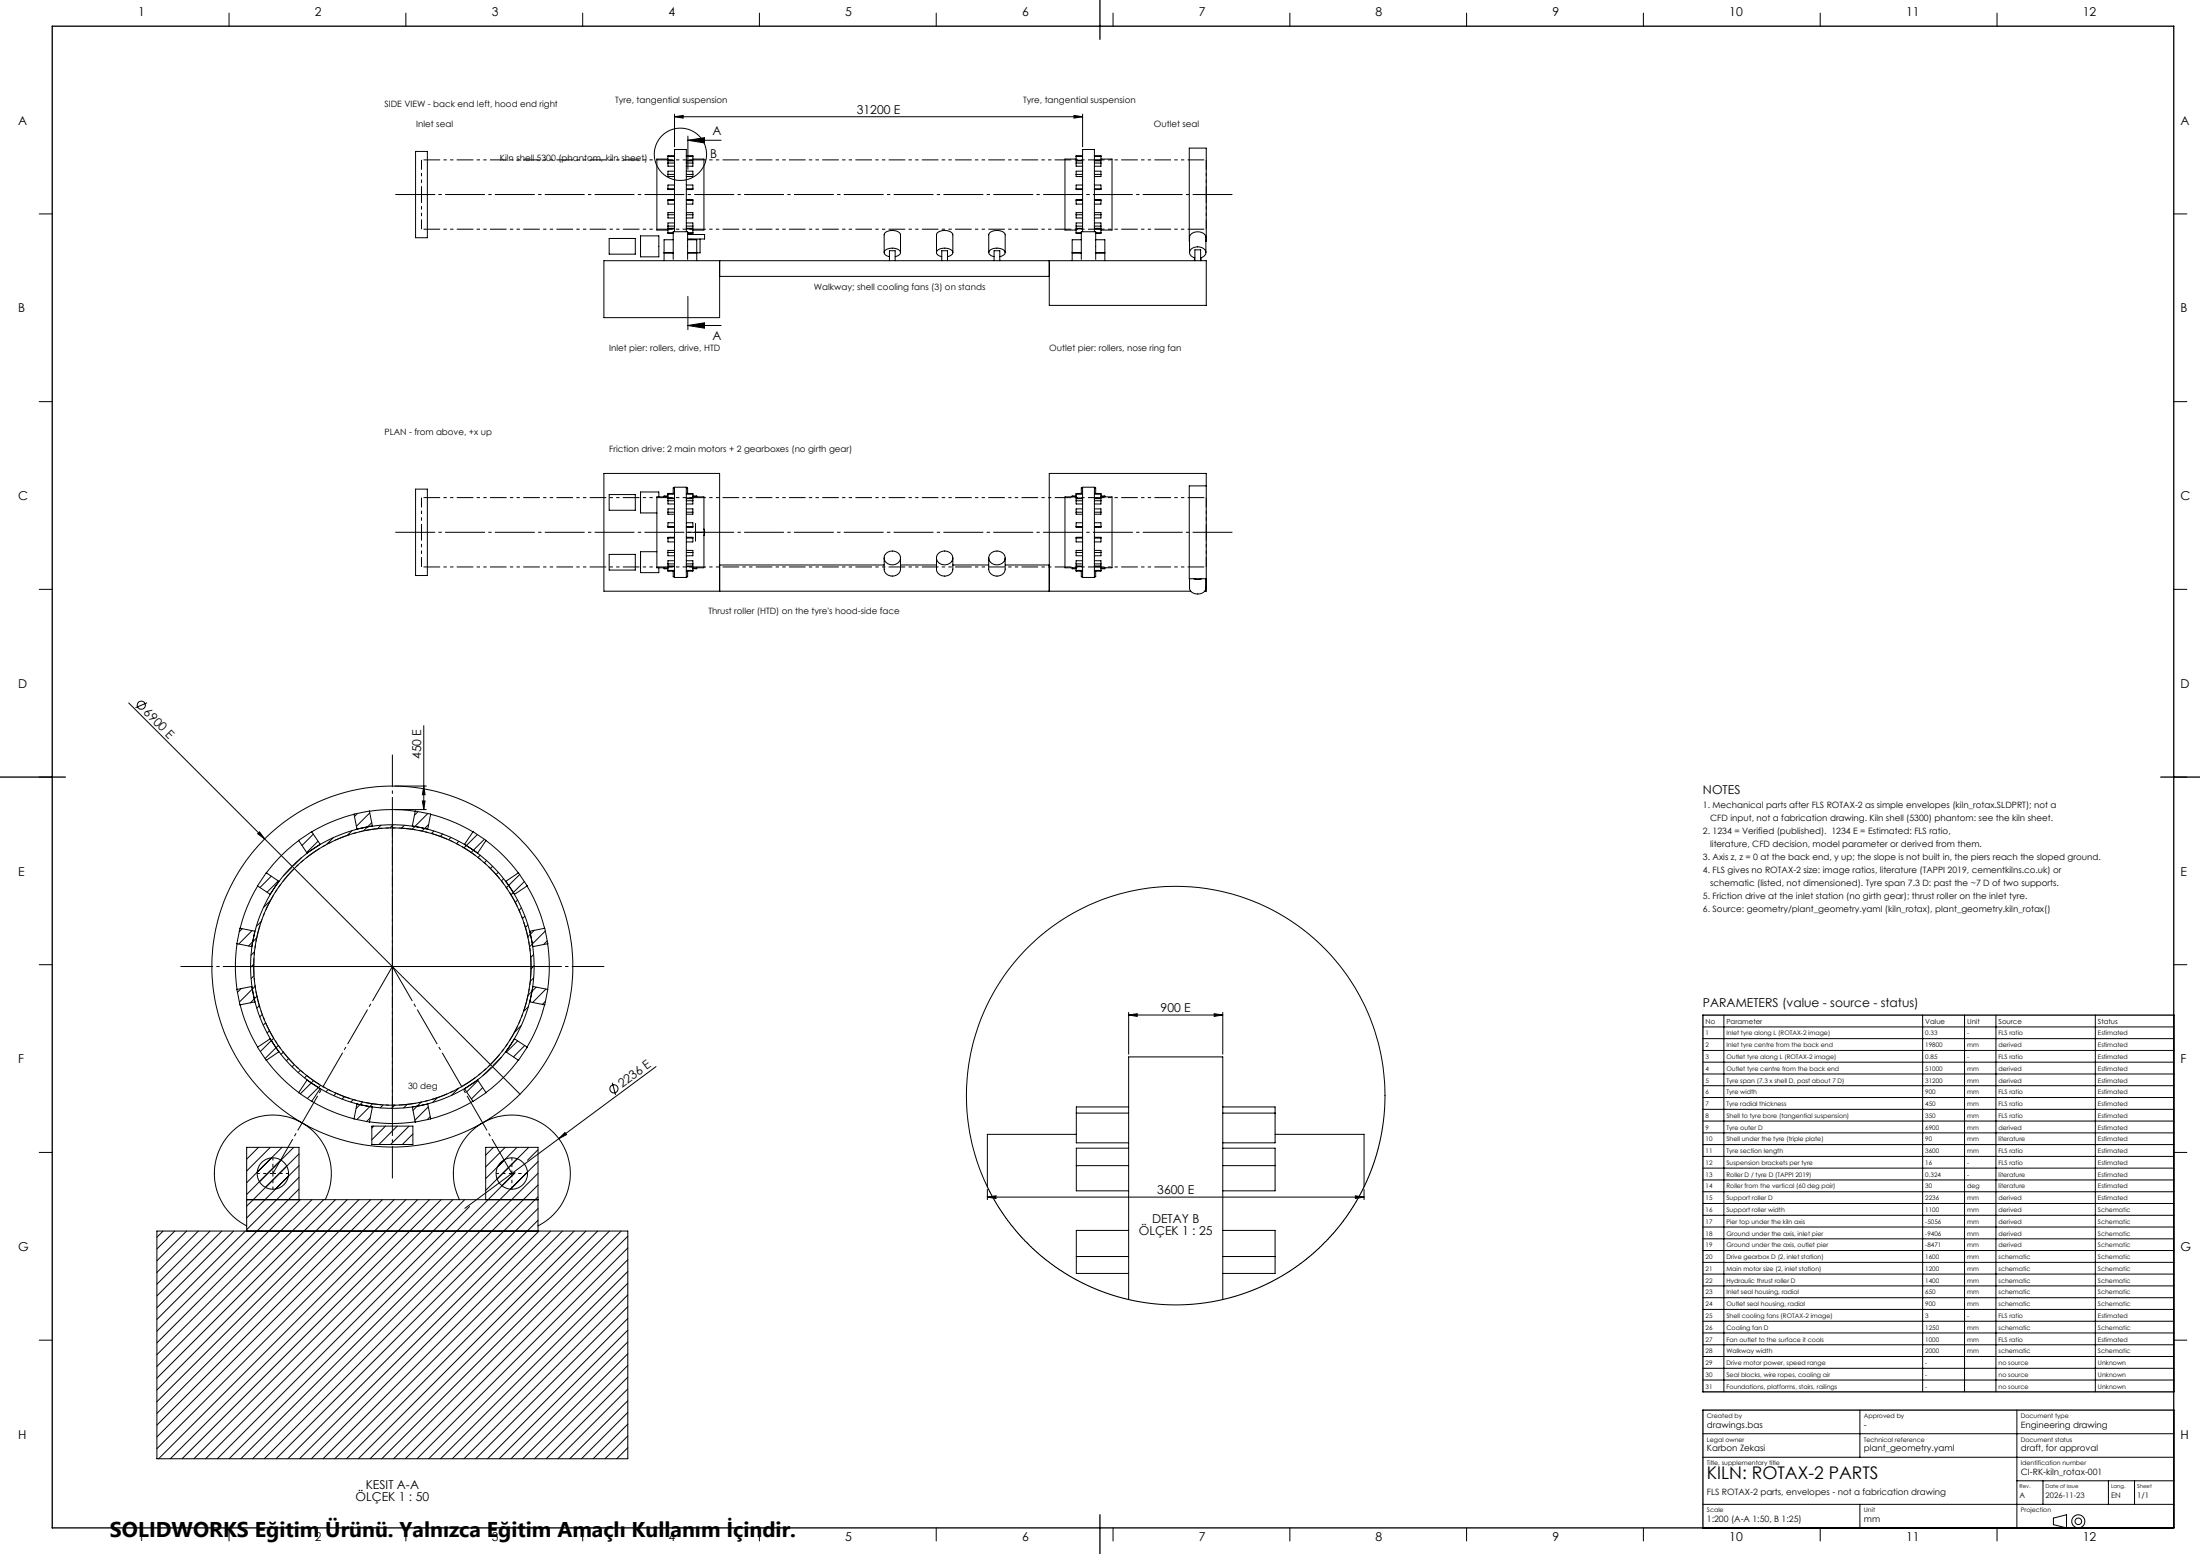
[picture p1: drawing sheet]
<svg xmlns="http://www.w3.org/2000/svg" width="841mm" height="594mm" viewBox="0 0 841 594" stroke-linecap="round" stroke-linejoin="round" font-family="sans-serif">
<g fill="none" stroke="#000" stroke-width=".38">
<path d="M87.6 5v5M155.2 5v5M222.7 5v5M290.3 5v5M357.9 5v5M425.5 5v5M493.1 5v5M560.6 5v5M628.2 5v5M695.8 5v5M763.4 5v5M158.9 57.9h4.5v33h-4.5z"/>
<path d="M255.3 59.8h2.5M257.8 44.6l3.4-.5v1zM257.8 59.5h-2.5v1.7h2.5M257.8 43.6v12.5M257.8 44.6h156M262.4 59.5h2.5v1.7h-2.5M262.4 59.8h2.5M263 53.6l6.3-1v2zM263 53.6h12.7M263 52v12.7M410.6 44.1l3.2 .5-3.2 .5zM411.4 59.8h2.4"/>
<path d="M413.8 59.5h-2.4v1.7h2.4M413.8 43.6v12.5M418.4 59.5h2.5v1.7h-2.5M418.4 59.8h2.5M255.3 60.8h-4.2v27.1h4.2M255.3 76.6h2.5M255.3 72.2h2.5M255.3 66.7h2.5M255.3 62.3h2.5M257.8 61.5h-2.5v2h2.5M257.8 65.4h-2.5v2.1h2.5M257.8 70.7h-2.5v1.8h2.5"/>
<path d="M257.8 76.3h-2.5v1.7h2.5M262.4 61.5h2.5v2h-2.5M262.4 65.4h2.5v2.1h-2.5M262.4 70.7h2.5v1.8h-2.5M262.4 76.3h2.5v1.7h-2.5M262.4 76.6h2.5M262.4 72.2h2.5M262.4 66.7h2.5M262.4 62.3h2.5M264.9 60.8h4.2v27.1h-4.2M411.4 60.8h-4.3v27.1h4.3M411.4 76.6h2.4"/>
<path d="M411.4 72.2h2.4M411.4 66.7h2.4M411.4 62.3h2.4M413.8 76.3h-2.4v1.7h2.4M413.8 70.7h-2.4v1.8h2.4M413.8 65.4h-2.4v2.1h2.4M413.8 61.5h-2.4v2h2.4M418.4 76.3h2.5v1.7h-2.5M418.4 76.6h2.5M418.4 70.7h2.5v1.8h-2.5M418.4 72.2h2.5M418.4 65.4h2.5v2.1h-2.5"/>
<path d="M418.4 66.7h2.5M418.4 61.5h2.5v2h-2.5M418.4 62.3h2.5M420.9 60.8h4.2v27.1h-4.2M15 81.8h5M232.9 91.2h10v5.9h-10zM244.9 90.2h6.9v8h-6.9zM253.9 96.7h3.5M255.3 86.4h2.5M255.3 82.1h2.5M255.3 88.9h2.1M257.4 99.2v-10.6h5.5v10.6"/>
<path d="M257.4 91.6h-3.5v8.1M257.8 88.6v-31.5h4.6v31.5M257.8 85.2h-2.5v2.1h2.5M257.8 81.3h-2.5v2h2.5M257.8 87.5h-2.5v1.7h2.1M262.4 85.2h2.5v2.1h-2.5M262.4 81.3h2.5v2h-2.5M262.4 87.5h2.5v1.7h-2M262.4 86.4h2.5M262.4 82.1h2.5M262.9 89.6h6.4v1.8h-6.4M262.9 91.6h3.4v8.1"/>
<path d="M262.9 88.9h2M264.1 91.4v.2M267.6 91.4v5.3h-4.7M275.1 99.7v21.7h-44.2v-21.7h230.2v17h-60v-17M338 96.5v-6.9l.8-1 1.7-.5 2.5 .3 1.2 1v7.1M340 98.1l-1.6-.7-.4-1.1 .9-1 1.8-.4 2.2 .2 1.2 1-.1 1-1.8 1M340 99.7v-3.9h2.2v3.9M358 96.5v-7.1l.8-.8 1.7-.5 2.5 .3 1.2 1v7.1M360 98.1l-1.6-.7-.4-1.1 .9-1 1.8-.4 2.2 .2 1.2 1-.1 1-1.8 1M360 99.7v-3.9h2.2v3.9M378 96.5v-7.1l.8-.8 1.7-.5 2.5 .3 1.2 1v7.1M380 98.1l-1.6-.7-.4-1.1 .9-1 1.8-.4 2.2 .2 1.2 1-.1 1-1.8 1"/>
<path d="M380 99.7v-3.9h2.2v3.9M409.9 96.7h3.4M411.4 86.4h2.4M411.4 82.1h2.4M411.4 88.9h1.9M413.3 99.2v-10.6h5.6v10.6M413.3 91.6h-3.4v8.1M413.8 88.6v-31.5h4.6v31.5M413.8 85.2h-2.4v2.1h2.4M413.8 81.3h-2.4v2h2.4M413.8 87.5h-2.4v1.7h1.9M418.4 85.2h2.5v2.1h-2.5"/>
<path d="M418.4 86.4h2.5M418.4 81.3h2.5v2h-2.5M418.4 82.1h2.5M418.4 87.5h2.5v1.7h-2M418.9 96.7h3.4M418.9 91.6h3.4v8.1M418.9 88.9h2M454.7 96.5l.1-6.2 1-1.2 1.6-.5 2.3 .4 1.2 1.2 .1 6.3M454.7 92.1l-.1-35.5h6.5l-.1 35.5M456.6 98.5v1.2M456.8 98.6l-1.6-.9-.5-1.3 .9-1.4 1.9-.6 1.9 .2 1.5 1.3-.2 1.5-1.7 1.2M456.8 99.7v-4.2h2.2v4.2"/>
<path d="M459.1 98.5v1.2M831 81.8h5M263 113.3v12.7M275.1 105.6h126M263 124.4l6.3-1v2zM263 124.4h12.7M15 153.5h5M831 153.5h5M158.9 187h4.5v33h-4.5zM232.9 189h10v6h-10zM251.8 189.9v-1.8h-6.9v8h6.2M255.3 189.9h-4.2v27.1h4.2"/>
<path d="M255.3 189.6h-1.4v.3M255.3 195.8h2.5M255.3 191.4h2.5M255.3 188.9h2.5M257.8 186.5h-.4v2.1M257.8 186.2h4.6v34.5h-4.6zM257.8 188.6h-2.5v1.8h2.5M257.8 190.6h-2.5v2h2.5M257.8 194.5h-2.5v2.1h2.5M257.8 199.8h-2.5v1.8h2.5M262.4 186.5h.5v2.1M262.4 188.6h2.5v1.8h-2.5"/>
<path d="M262.4 190.6h2.5v2h-2.5M262.4 194.5h2.5v2.1h-2.5M262.4 199.8h2.5v1.8h-2.5M262.4 195.8h2.5M262.4 191.4h2.5M262.4 188.9h2.5M264.9 189.9h4.2v27.1h-4.2M264.9 189.6h1.4v.3M411.4 189.9h-4.3v27.1h4.3M411.4 189.6h-1.5v.3M411.4 195.8h2.4M411.4 191.4h2.4"/>
<path d="M411.4 188.9h2.4M413.8 186.5h-.5v2.1M413.8 186.2h4.6v34.5h-4.6zM413.8 188.6h-2.4v1.8h2.4M413.8 190.6h-2.4v2h2.4M413.8 194.5h-2.4v2.1h2.4M413.8 199.8h-2.4v1.8h2.4M418.4 186.5h.5v2.1M418.4 188.6h2.5v1.8h-2.5M418.4 190.6h2.5v2h-2.5M418.4 194.5h2.5v2.1h-2.5M418.4 199.8h2.5v1.8h-2.5"/>
<path d="M418.4 195.8h2.5M418.4 191.4h2.5M418.4 188.9h2.5M420.9 189.9h4.2v27.1h-4.2M420.9 189.6h1.4v.3M461.1 185.7v35.5M461.1 185.7h-6.5v35.5h6.5M461.1 185.7v-4.7h-60v45M232.9 211.9h10v6h-10zM251.1 210.9h-6.2v8h6.9v-1.9M253.9 217v.4h1.4M255.3 218h2.5"/>
<path d="M255.3 201.3h2.5M255.3 215.5h2.5M255.3 211.2h2.5M255.3 205.7h2.5M257.4 218.3v2.2h.4M257.8 205.4h-2.5v1.7h2.5M257.8 210.4h-2.5v2h2.5M257.8 214.3h-2.5v2.1h2.5M257.8 216.6h-2.5v1.7h2.5M262.4 205.4h2.5v1.7h-2.5M262.4 210.4h2.5v2h-2.5M262.4 214.3h2.5v2.1h-2.5"/>
<path d="M262.4 216.6h2.5v1.7h-2.5M262.4 218h2.5M262.4 201.3h2.5M262.4 215.5h2.5M262.4 211.2h2.5M262.4 205.7h2.5M262.9 218.3v2.2h-.5M266.3 217v.4h-1.4M269.1 202.2l.2 .9-.2 1.7M275.1 216h62.9M338 213.3l.2 5.2 1 1.2 1.6 .5 1.6-.2 1.6-1.4 .2-.9v-4.4M338.5 211.8l1.8-1.1 2.1 .1 1.5 1.3 .3 1-.1 1.1-.7 .8-1.1 .7h-2.4l-1.1-.7-.7-1-.1-1.1z"/>
<path d="M344.2 216h13.8M358 213.3l.2 5.2 1 1.2 1.6 .5 2.2-.5 1-1.1 .2-.9v-4.4M358.6 211.7l1.7-1 2.1 .1 1.5 1.3 .3 1-.1 1.1-.7 .8-1.1 .7h-2.4l-1.3-.9-.6-1v-1.1zM364.2 216h13.8M378 213.3l.1 5 1.1 1.4 1.6 .5 2.2-.5 1-1.1 .2-.9v-4.4M378.5 211.8l1.8-1.1 2.1 .1 1.5 1.3 .3 1-.1 1.1-.7 .8-1.1 .7h-2.4l-1.1-.7-.7-1-.1-1.3zM384.2 216h16.9M409.9 217v.4h1.5M411.4 218h2.4M411.4 201.3h2.4M411.4 215.5h2.4M411.4 211.2h2.4"/>
<path d="M411.4 205.7h2.4M413.3 218.3v2.2h.5M413.8 205.4h-2.4v1.7h2.4M413.8 210.4h-2.4v2h2.4M413.8 214.3h-2.4v2.1h2.4M413.8 216.6h-2.4v1.7h2.4M418.4 205.4h2.5v1.7h-2.5M418.4 210.4h2.5v2h-2.5M418.4 214.3h2.5v2.1h-2.5M418.4 216.6h2.5v1.7h-2.5M418.4 218h2.5M418.4 201.3h2.5"/>
<path d="M418.4 215.5h2.5M418.4 211.2h2.5M418.4 205.7h2.5M418.9 218.3v2.2h-.5M422.3 217v.4h-1.4M15 225.3h5M275.1 226v-45h-44.2v45h224.3M454.7 221.2l.1 4.1 .8 1.1 1.8 .6 2-.2 1.3-1.1 .3-.7v-3.8M456.4 221.2l1 .3 2-.3M461.1 221.2v4.8h-.6M831 225.3h5M49.2 268.7l52 52"/>
<path d="M56.2 268.6l-4.4 1.9M162 277.4v32M15 297h5M831 297h5M98.5 318.7l.7-.7 2 2.7zM119.8 318.8l-4.3 4.4M134.6 317.5l-1.8 1.8M135.3 311.2l5.9-1.2 1.1 5.7-5.8 1.2zM135.4 311.3a61.6 61.6 0 0 0-16.2 6.7M136.7 310.9l-1.2 1.2M141.2 310.1a60.6 60.6 0 0 1 17.5 0M141.4 310.7l-5.2 5.1"/>
<path d="M142.1 314.5l-3.1 3.1M145.6 315.4l-1.3 1.4M150.3 315.3l-1.2 1.2M151 309.4h12M151 300.5h12M154.6 315.4l-1.1 1.2M158.7 310l5.9 1.2-1.1 5.7-5.9-1.2zM159.8 310.2l-1.4 1.4M161.5 306.2h1l-.5 3.2zM162 300.5l.5 3.3h-1zM162.3 316.7l-1 1M163.5 311l-5.9 6"/>
<path d="M163.8 315.2l-1.4 1.4M164.6 311.3a60.7 60.7 0 0 1 16.2 6.7M165.9 317.6l-1 1M169.2 318.8l-.9 .9M180.8 317.9l5 3.3-3.2 4.9-5-3.4zM182.5 319l-5.1 5.1M98.5 338.7a59.3 59.3 0 0 0-6.7 16.1M101.2 320.7l97.6 97.5M101.8 333.6l4.8 3.3-3.3 4.9-4.9-3.2zM103.7 334.9l-4.3 4.4M106.4 336.7l-4.3 4.4M111.5 331.6l-3.2 3.2"/>
<path d="M114.2 321.2l4.9-3.3 3.3 4.8-5 3.4zM114.2 321.3a59.4 59.4 0 0 0-12.4 12.4M115.3 327.8l-3.1 3.1M121.6 321.5l-4.4 4.4M127.4 320.2l-2.7 2.7M172.4 320.1l-.9 .9M175.4 321.6l-.9 .9M181 325l-.9 .9M183.6 326.9l-.9 .9M185.2 320.8l-4.2 4.2M185.8 321.3a59.4 59.4 0 0 1 12.4 12.4M186 329l-.9 .8"/>
<path d="M188.3 331.1l-.8 .9M190.5 333.4l-.8 .9M192.5 335.9l-.8 .9M193.4 336.9l4.8-3.3 3.3 5-4.8 3.2zM198.6 334.3l-5 5M200.4 337l-4.1 4.1M201.5 338.7a59.3 59.3 0 0 1 6.7 16.1M91.7 354.8l5.7 1.1-1.2 5.9-5.6-1.1M91.7 354.8l-1.1 5.9M92.6 355l-1.2 1.2M96.3 355.7l-5 5.1M98.1 358.5l-3.1 3.1"/>
<path d="M99.9 352.2l-1.9 1.9M103.4 344.2l-2.7 2.7M196.2 341.2l-.9 .8M197.8 344l-.8 .9M199.3 347.1l-.9 .8M200.7 350.2l-1 .9M201.8 353.5l-1 1M202.6 355.9l5.6-1.1 1.2 5.9-5.7 1.1zM204.3 355.6l-2.5 2.5M208.5 355.9l-6.1 6M209.2 359.6l-1.4 1.4M15 368.8h5"/>
<path d="M90.6 378.2l5.6-1.1 1.2 5.9-5.7 1.1M90.6 378.2l1.1 5.9M90.6 360.7a60.6 60.6 0 0 0 0 17.5M92.1 377.9l-1.3 1.4M96.4 378.1l-4.9 4.9M97 368.6l-1.2 1.2M97.1 372.9l-1.1 1.2M97.3 363.8l-1.3 1.3M97.5 377l-1 1.1M203.7 377.1l5.7 1.1-1.2 5.9-5.6-1.1zM204 364.8l-1.1 1.2M204 373.8l-1.3 1.3"/>
<path d="M204.2 369.1l-1.2 1.2M205 377.3l-3.2 3.2M208.7 378.1l-5.1 5.1M209.3 360.7a60.6 60.6 0 0 1 0 17.5M392.6 362.4a80.1 80.1 0 0 1 89.2-16.7 80.1 80.1 0 0 1 47.5 77.3l-.6 6.4-1.2 6.9-1.7 6.5-2 5.5-2.4 5.5-3.5 6.4-4.1 6.2-4.1 5-4.4 4.7-4.8 4.3-5.2 4-5.2 3.3-5.9 3.1-6.2 2.7-5.7 2-6.6 1.6-5.8 1-6.7 .6-6.7 .1-6.4-.5-7-1.2-5.7-1.4-6.3-2.1-6.5-2.8-5.5-2.9-5.9-3.8-4.8-3.7-4.9-4.4-5.2-5.5-3.6-4.6-3.9-6.1-3.3-6a80 80 0 0 1 15.1-91.4zM831 368.8h5M91.8 384.1a59.3 59.3 0 0 0 6.7 16.2M98.2 380.8l-2.5 2.5M99.1 384.4l-.9 1M100.3 387.8l-1 .9M101.5 390.9l-.9 1M103 394l-.9 .9"/>
<path d="M104.6 396.9l-5.1 5M106.4 399.6l-5.1 5M196.7 397.1l4.8 3.2-3.3 5-4.8-3.2zM197.9 397.9l-4.3 4.3M199.2 392l-2.6 2.7M200.6 399.7l-4.3 4.3M202 384.8l-1.9 1.9M208.2 384.1a59.3 59.3 0 0 1-6.7 16.2M208.5 382.8l-1.1 1.1M431.4 388l3.3-.5v1zM431.4 387v16M431.4 388h36"/>
<path d="M464.1 387.5l3.3 .5-3.3 .5zM467.4 387v16M651 392.5h180M651 397h180M659 388v144M735 388v144M751 388v144M763 388v144M801 388v144M98.4 400.3l4.9-3.2 3.3 5-4.8 3.2zM101.8 405.2l.6 .8a59.1 59.1 0 0 0 11.8 11.6M108.3 402.2l-.9 .8"/>
<path d="M110.3 404.6l-.8 .9M112.5 406.9l-.8 .9M114.8 409.1l-.8 .9M117.3 411.2l-.9 .8M117.4 412.8l5 3.4-3.3 4.8-4.9-3.3zM119.8 413.1l-5 5M121.7 415.7l-4.2 4.2M122.6 414.8l-.9 .9M125.4 416.4l-.8 .9M128.5 417.9l-.9 .9M131.7 419.2l-1 .9M167.2 419.6l-1.9 1.8"/>
<path d="M175.2 416.1l-2.7 2.6M177.6 416.2l5-3.4 3.2 4.9-5 3.3zM182.7 413.1l-4.3 4.3M184.5 415.7l-4.3 4.4M187.8 408l-3.2 3.1M191.6 404.1l-3.1 3.2M198.2 405.2l-.6 .8a59.1 59.1 0 0 1-11.8 11.6M234.1 413.9l1.2 4.6M250.8 407.7l-73.1 54.2M651 401.5h180M651 406h180M651 410.5h180"/>
<path d="M651 415h180M651 419.5h180M94.3 438.6v32M94.3 438.6h20v20M94.3 438.6h.1M98.8 438.6l-4.5 4.5M103.3 438.6l-9 9M107.8 438.6l-13.5 13.5M112.3 438.6l-18 18M119.2 421a61.6 61.6 0 0 0 16.2 6.6M135 420.3l-.9 1M136.5 422l5.8 1.2-1.1 5.7-5.9-1.2z"/>
<path d="M138.6 421.2l-2.5 2.5M141.2 428.8l.9 .1a59.4 59.4 0 0 0 16.6-.1M141.5 427.3l-1.3 1.4M142.1 430.5h15.7v7h-15.7zM142.4 421.9l-6 6M142.9 430.5l-.8 .7M146.5 422.3l-1.1 1.2M147.4 430.5l-5.3 5.2M150.9 422.4l-1.3 1.2M151.8 430.5l-6.9 7M155.6 422.2l-1.3 1.3M156.4 430.5l-7.1 7"/>
<path d="M157.6 423.2l5.9-1.2 1.1 5.7-5.9 1.2zM157.8 433.5l-4 4M159.5 422.8l-1.6 1.7M161 421.3l-1.5 1.5M163.7 423.1l-5.1 5.1M164.5 426.8l-1.2 1.2M180.8 421a60.7 60.7 0 0 1-16.2 6.6M188.6 438.6l-2.9 2.9M193.1 438.6l-7.4 7.4M197.6 438.6l-11.9 11.9M202.1 438.6l-16.4 16.4M205.7 439.5l-4.1 4"/>
<path d="M216 432.9l.6 .8-3 1.6zM411.4 433.6h-34v20.1M411.4 425.5h20M431.4 423.1h-20v13.7h20M431.4 438.9h-20v16.3h20M467.4 423.1h20v13.7h-20M467.4 438.9h20v16.3h-20M467.4 425.5h20M487.4 433.6h34v20.1M651 437.5h180M651 424h180M651 428.5h180"/>
<path d="M651 433h180M15 440.5h5M94.3 458.6h111.4M114.3 445.6l-20 20M114.3 450l-20 20M114.3 441.1l-20 19.9M114.3 454.5l-54.3 54.3M114.8 458.6l-54.8 54.7M119.2 458.6l-59.2 59.2M123.7 458.6l-63.7 63.7M124.3 458.6a22.3 22.3 0 0 0-10-30 22.3 22.3 0 0 0-30 10 22.3 22.3 0 0 0 10 30M128.2 458.6l-68.2 68.2"/>
<path d="M132.7 458.6l-72.7 72.7M137.2 458.6l-77.2 77.2M141.7 458.6l-81.7 81.7M146.2 458.6l-86.2 86.2M150.7 458.6l-90.7 90.7M155.2 458.6l-95.2 95.1M159.6 458.6l-99 99M164.1 458.6l-99 99M168.6 458.6l-99 99M173.1 458.6l-99 99M175.6 458.6a22.4 22.4 0 0 1 10-30 22.4 22.4 0 0 1 30 10 22.4 22.4 0 0 1-9.9 30M177.6 458.6l-99 99"/>
<path d="M185.7 458.6v-20h20v32M193 443.2l-2.7 2.7M196.8 448.3l-109.2 109.3M201.6 448l-6.5 6.5M205.7 444l-113.6 113.6M205.7 448.5l-109.1 109.1M205.7 453l-104.7 104.6M205.7 457.5l-100.1 100.1M377.4 457.6l3.4-.5v1zM377.4 454.7v3.9M377.4 457.6h144M411.4 445.6h20"/>
<path d="M467.4 445.6h20M518.1 457.1l3.3 .5-3.3 .5zM521.4 454.7v3.9M651 442h180M651 446.5h180M651 451h180M651 455.5h180M831 440.5h5M60 470.6h180v87h-180zM62.3 470.6l-2.3 2.3M66.8 470.6l-6.8 6.8M71.3 470.6l-11.3 11.3"/>
<path d="M75.8 470.6l-15.8 15.8M80.3 470.6l-20.3 20.3M84.8 470.6l-24.8 24.8M89.3 470.6l-29.3 29.3M93.8 470.6l-33.8 33.8M179.5 461.2l-96.4 96.4M205.7 462l-95.7 95.6M205.7 466.4l-91.2 91.2M206 470.6l-87 87M210.5 470.6l-87 87M215 470.6l-87 87M219.5 470.6l-87 87"/>
<path d="M224 470.6l-87 87M228.5 470.6l-87 87M233 470.6l-87.1 87M237.5 470.6l-87 87M240 472.5l-85.1 85.1M240 477l-80.6 80.6M431.4 470.3h-20v16.5h20M467.4 470.3h20v16.5h-20M651 460h180M651 464.5h180M651 469h180M651 473.5h180"/>
<path d="M651 478h180M240 481.5l-76.1 76.1M240 486l-71.6 71.6M240 490.5l-67.1 67.1M240 495l-62.6 62.6M240 499.5l-58.1 58.1M411.4 480.3h20M431.4 496.7v-92.7h36v92.7M467.4 480.3h20M651 482.5h180M651 487h180M651 491.5h180"/>
<path d="M651 496h180M15 512.3h5M240 504l-53.6 53.6M240 508.5l-49.1 49.1M240 512.9l-44.7 44.7M240 517.4l-40.2 40.2M651 500.5h180M651 505h180M651 509.5h180M651 514h180M651 518.5h180M831 512.3h5"/>
<path d="M240 521.9l-35.7 35.7M240 526.4l-31.2 31.2M240 530.9l-26.7 26.7M240 535.4l-22.2 22.2M240 539.9l-17.7 17.7M651 523h180M651 527.5h180M711 539v18M771 539v45M240 544.4l-13.2 13.2M240 548.9l-8.7 8.7M240 553.4l-4.2 4.2"/>
<path d="M651 548h180M651 557h180M651 575h180M711 575v9M771 566h60M781 566v9M806 566v9M816 566v9M87.6 584v5M155.2 584v5M222.7 584v5M290.3 584v5"/>
<path d="M357.9 584v5M425.5 584v5M493.1 584v5M560.6 584v5M628.2 584v5M695.8 584v5M763.4 584v5M785 580.3l5-1.3v5l-5-1.2z"/>
<circle cx="260.1" cy="59" r="10"/>
<circle cx="54" cy="269.6" r="1.56"/>
<circle cx="150" cy="369.4" r="54.2"/>
<circle cx="150" cy="369.5" r="53"/>
<circle cx="150" cy="369.5" r="69"/>
<circle cx="234.7" cy="416.2" r="1.55"/>
<circle cx="104.3" cy="448.6" r="6"/>
<circle cx="195.6" cy="448.6" r="6"/>
<circle cx="794.5" cy="581.5" r="1.25"/>
<circle cx="794.5" cy="581.5" r="2.5"/>
</g>
<path d="M203 369.4a53 53 0 0 0-78.7-46.3 53 53 0 0 0-2.4 91.3 53 53 0 0 0 81-42.2l.1-2.8" fill="none" stroke="#000" stroke-width=".38" stroke-dasharray="6.3 1.3 1.3 1.3 1.3 1.3" stroke-dashoffset="1.8" stroke-linecap="butt"/>
<g fill="none" stroke="#000" stroke-width=".38" stroke-dasharray="15.2 1.3 1.3 1.3" stroke-linecap="butt">
<path d="M151.1 74.4h320M151.1 203.5h320M265.9 203.5h-3.5M265.9 203.5v-.1M265.9 203.5v3.5M265.9 203.4v-3.5M265.9 203.5h3.5M150 369.4l45.7 79.2M150 369.4l-45.7 79.2M150 369.4h-.1M150 369.4v.1M150 369.4h.1"/>
<path d="M104.3 448.6v-.1M104.3 448.6h.1M195.7 448.6v-.1M195.7 448.6h-.1"/>
</g>
<path d="M69 369.4h162M150 450.4v-162" fill="none" stroke="#000" stroke-width=".38" stroke-dasharray="15.2 1.3 1.3 1.3" stroke-dashoffset="2.8" stroke-linecap="butt"/>
<path d="M161.1 61.1h300M161.1 87.6h300M161.1 190.2h300M161.1 216.7h300" fill="none" stroke="#000" stroke-width=".38" stroke-dasharray="6.3 1.3 1.3 1.3 1.3 1.3" stroke-dashoffset="-.8" stroke-linecap="butt"/>
<path d="M161.1 87.6v-26.5M461.1 87.6v-26.5M161.1 216.7v-26.5M461.1 216.7v-26.5" fill="none" stroke="#000" stroke-width=".38" stroke-dasharray="6.3 1.3 1.3 1.3 1.3 1.3" stroke-dashoffset="2.6" stroke-linecap="butt"/>
<path d="M20 10h811v574h-811zM420.5 0v15M0 297h25M826 297h15M831 388h-180v144h180M831 539h-180v45M420.5 579v15" fill="none" stroke="#000" stroke-width=".5"/>
<path d="M257.8 44.6l3.4-.5v1zM263 53.6l6.3-1v2zM410.6 44.1l3.2 .5-3.2 .5zM263 124.4l6.3-1v2zM161.5 306.2h1l-.5 3.2zM162 300.5l.5 3.3h-1zM98.5 318.7l.7-.7 2 2.7zM431.4 388l3.3-.5v1zM464.1 387.5l3.3 .5-3.3 .5zM216 432.9l.6 .8-3 1.6zM377.4 457.6l3.4-.5v1zM518.1 457.1l3.3 .5-3.3 .5z" fill="#000"/>
<path d="M104.2 448.6h-5.9M104.3 448.5v-6M104.3 448.7v5.9M104.4 448.6h6M195.6 448.6h-6M195.7 448.5v-6M195.7 448.7v5.9M195.8 448.6h5.9" fill="none" stroke="#000" stroke-width=".38" stroke-dasharray="15.2 1.3 1.3 1.3" stroke-dashoffset="14.2" stroke-linecap="butt"/>
<path d="M149.9 369.4h-54.1M150 369.3v-54.1M150 369.5v54.2M150.1 369.4h54.2" fill="none" stroke="#000" stroke-width=".38" stroke-dasharray="15.2 1.3 1.3 1.3" stroke-dashoffset="-.4" stroke-linecap="butt"/>
<text font-size="8.2" x="42.1" y="587.3">SOLIDWORKS Eğitim Ürünü. Yalnızca Eğitim Amaçlı Kullanım İçindir.</text>
<text font-size="6.7" x="652.5" y="565.5">KILN: ROTAX-2 PARTS</text>
<g font-size="4.7">
<text x="52.8" y="6">1</text>
<text x="120.4" y="6">2</text>
<text x="188" y="6">3</text>
<text x="255.5" y="6">4</text>
<text x="323.1" y="6">5</text>
<text x="390.7" y="6">6</text>
<text x="458.3" y="6">7</text>
<text x="525.9" y="6">8</text>
<text x="593.5" y="6">9</text>
<text x="661" y="6">10</text>
<text x="728.6" y="6">11</text>
<text x="796.2" y="6">12</text>
<text x="7" y="47.7">A</text>
<text x="327.5" y="43.6">31200 E</text>
<text x="833.5" y="47.7">A</text>
<text x="272.3" y="51.4">A</text>
<text x="271.5" y="60.3">B</text>
<text x="7" y="119.4">B</text>
<text x="833.5" y="119.4">B</text>
<text x="272.3" y="129.8">A</text>
<text x="7" y="191.2">C</text>
<text x="833.5" y="191.2">C</text>
<text x="7" y="262.9">D</text>
<text x="833.5" y="262.9">D</text>
<text x="54.6" y="272.6" transform="rotate(45 54.6 272.6)">6900 E</text>
<text x="161" y="290.2" transform="rotate(-90 161 290.2)">450 E</text>
<text x="651" y="303.5">NOTES</text>
<text x="7" y="334.7">E</text>
<text x="833.5" y="334.7">E</text>
<text x="443.7" y="387">900 E</text>
<text x="651" y="385">PARAMETERS (value - source - status)</text>
<text x="7" y="406.4">F</text>
<text x="833.5" y="406.4">F</text>
<text x="237.8" y="416" transform="rotate(-37 237.8 416)">2236 E</text>
<text x="442.4" y="456.6">3600 E</text>
<text x="440.4" y="467.4">DETAY B</text>
<text x="435.4" y="471.9">ÖLÇEK 1 : 25</text>
<text x="7" y="478.2">G</text>
<text x="833.5" y="478.2">G</text>
<text x="7" y="549.9">H</text>
<text x="833.5" y="549.9">H</text>
<text x="139.8" y="569.3">KESIT A-A</text>
<text x="135.9" y="573.8">ÖLÇEK 1 : 50</text>
<text x="52.8" y="589">1</text>
<text x="120.4" y="589">2</text>
<text x="188" y="589">3</text>
<text x="255.5" y="589">4</text>
<text x="323.1" y="589">5</text>
<text x="390.7" y="589">6</text>
<text x="458.3" y="589">7</text>
<text x="525.9" y="589">8</text>
<text x="593.5" y="589">9</text>
<text x="661" y="589">10</text>
<text x="728.6" y="589">11</text>
<text x="796.2" y="589">12</text>
</g>
<g font-size="3.3">
<text x="147" y="41">SIDE VIEW - back end left, hood end right</text>
<text x="235.1" y="39.4">Tyre, tangential suspension</text>
<text x="391.1" y="39.4">Tyre, tangential suspension</text>
<text x="159.1" y="48.4">Inlet seal</text>
<text x="441.1" y="48.4">Outlet seal</text>
<text x="191.1" y="61.4">Kiln shell 5300 (phantom, kiln sheet)</text>
<text x="311.1" y="110.9">Walkway; shell cooling fans (3) on stands</text>
<text x="232.9" y="134.2">Inlet pier: rollers, drive, HTD</text>
<text x="401.1" y="134.2">Outlet pier: rollers, nose ring fan</text>
<text x="147" y="166.4">PLAN - from above, +x up</text>
<text x="232.9" y="172.7">Friction drive: 2 main motors + 2 gearboxes (no girth gear)</text>
<text x="270.9" y="234.7">Thrust roller (HTD) on the tyre's hood-side face</text>
<text x="651" y="308.8">1. Mechanical parts after FLS ROTAX-2 as simple envelopes (kiln_rotax.SLDPRT); not a</text>
<text x="653.8" y="313.8">CFD input, not a fabrication drawing. Kiln shell (5300) phantom: see the kiln sheet.</text>
<text x="651" y="318.8">2. 1234 = Verified (published). 1234 E = Estimated: FLS ratio,</text>
<text x="653.8" y="323.8">literature, CFD decision, model parameter or derived from them.</text>
<text x="651" y="328.8">3. Axis z, z = 0 at the back end, y up; the slope is not built in, the piers reach the sloped ground.</text>
<text x="651" y="333.8">4. FLS gives no ROTAX-2 size: image ratios, literature (TAPPI 2019, cementkilns.co.uk) or</text>
<text x="653.8" y="338.8">schematic (listed, not dimensioned). Tyre span 7.3 D: past the ~7 D of two supports.</text>
<text x="651" y="343.8">5. Friction drive at the inlet station (no girth gear); thrust roller on the inlet tyre.</text>
<text x="651" y="348.8">6. Source: geometry/plant_geometry.yaml (kiln_rotax), plant_geometry.kiln_rotax()</text>
<text x="156" y="416.2">30 deg</text>
<text x="652.5" y="545.8">drawings.bas</text>
<text x="712.5" y="545.8">-</text>
<text x="772.5" y="545.8">Engineering drawing</text>
<text x="652.5" y="554.8">Karbon Zekasi</text>
<text x="712.5" y="554.8">plant_geometry.yaml</text>
<text x="772.5" y="554.8">draft, for approval</text>
<text x="772.5" y="563.8">CI-RK-kiln_rotax-001</text>
<text x="652.5" y="571.3">FLS ROTAX-2 parts, envelopes - not a fabrication drawing</text>
<text x="652.5" y="581.8">1:200 (A-A 1:50, B 1:25)</text>
<text x="712.5" y="581.8">mm</text>
</g>
<g font-size="2.9">
<text x="772" y="572.6">A</text>
<text x="782" y="572.6">2026-11-23</text>
<text x="807" y="572.6">EN</text>
<text x="817" y="572.6">1/1</text>
</g>
<g font-size="2.7">
<text x="652" y="391.4">No</text>
<text x="660" y="391.4">Parameter</text>
<text x="736" y="391.4">Value</text>
<text x="752" y="391.4">Unit</text>
<text x="764" y="391.4">Source</text>
<text x="802" y="391.4">Status</text>
</g>
<g font-size="2.4">
<text x="652" y="395.8">1</text>
<text x="660" y="395.8">Inlet tyre along L (ROTAX-2 image)</text>
<text x="736" y="395.8">0.33</text>
<text x="752" y="395.8">-</text>
<text x="764" y="395.8">FLS ratio</text>
<text x="802" y="395.8">Estimated</text>
<text x="652" y="400.3">2</text>
<text x="660" y="400.3">Inlet tyre centre from the back end</text>
<text x="736" y="400.3">19800</text>
<text x="752" y="400.3">mm</text>
<text x="764" y="400.3">derived</text>
<text x="802" y="400.3">Estimated</text>
<text x="652" y="404.8">3</text>
<text x="660" y="404.8">Outlet tyre along L (ROTAX-2 image)</text>
<text x="736" y="404.8">0.85</text>
<text x="752" y="404.8">-</text>
<text x="764" y="404.8">FLS ratio</text>
<text x="802" y="404.8">Estimated</text>
<text x="652" y="409.3">4</text>
<text x="652" y="413.8">5</text>
<text x="660" y="409.3">Outlet tyre centre from the back end</text>
<text x="660" y="413.8">Tyre span (7.3 x shell D, past about 7 D)</text>
<text x="736" y="409.3">51000</text>
<text x="736" y="413.8">31200</text>
<text x="752" y="409.3">mm</text>
<text x="752" y="413.8">mm</text>
<text x="764" y="409.3">derived</text>
<text x="764" y="413.8">derived</text>
<text x="802" y="409.3">Estimated</text>
<text x="802" y="413.8">Estimated</text>
<text x="652" y="418.3">6</text>
<text x="660" y="418.3">Tyre width</text>
<text x="736" y="418.3">900</text>
<text x="752" y="418.3">mm</text>
<text x="764" y="418.3">FLS ratio</text>
<text x="802" y="418.3">Estimated</text>
<text x="652" y="422.8">7</text>
<text x="660" y="422.8">Tyre radial thickness</text>
<text x="736" y="422.8">450</text>
<text x="752" y="422.8">mm</text>
<text x="764" y="422.8">FLS ratio</text>
<text x="802" y="422.8">Estimated</text>
<text x="652" y="427.3">8</text>
<text x="652" y="431.8">9</text>
<text x="660" y="427.3">Shell to tyre bore (tangential suspension)</text>
<text x="660" y="431.8">Tyre outer D</text>
<text x="736" y="427.3">350</text>
<text x="736" y="431.8">6900</text>
<text x="752" y="427.3">mm</text>
<text x="752" y="431.8">mm</text>
<text x="764" y="427.3">FLS ratio</text>
<text x="764" y="431.8">derived</text>
<text x="802" y="427.3">Estimated</text>
<text x="802" y="431.8">Estimated</text>
<text x="652" y="436.3">10</text>
<text x="660" y="436.3">Shell under the tyre (triple plate)</text>
<text x="736" y="436.3">90</text>
<text x="752" y="436.3">mm</text>
<text x="764" y="436.3">literature</text>
<text x="802" y="436.3">Estimated</text>
<text x="652" y="440.8">11</text>
<text x="660" y="440.8">Tyre section length</text>
<text x="736" y="440.8">3600</text>
<text x="752" y="440.8">mm</text>
<text x="764" y="440.8">FLS ratio</text>
<text x="802" y="440.8">Estimated</text>
<text x="652" y="445.3">12</text>
<text x="652" y="449.8">13</text>
<text x="660" y="445.3">Suspension brackets per tyre</text>
<text x="660" y="449.8">Roller D / tyre D (TAPPI 2019)</text>
<text x="736" y="445.3">16</text>
<text x="736" y="449.8">0.324</text>
<text x="752" y="445.3">-</text>
<text x="752" y="449.8">-</text>
<text x="764" y="445.3">FLS ratio</text>
<text x="764" y="449.8">literature</text>
<text x="802" y="445.3">Estimated</text>
<text x="802" y="449.8">Estimated</text>
<text x="652" y="454.3">14</text>
<text x="660" y="454.3">Roller from the vertical (60 deg pair)</text>
<text x="736" y="454.3">30</text>
<text x="752" y="454.3">deg</text>
<text x="764" y="454.3">literature</text>
<text x="802" y="454.3">Estimated</text>
<text x="652" y="458.8">15</text>
<text x="660" y="458.8">Support roller D</text>
<text x="736" y="458.8">2236</text>
<text x="752" y="458.8">mm</text>
<text x="764" y="458.8">derived</text>
<text x="802" y="458.8">Estimated</text>
<text x="652" y="463.3">16</text>
<text x="652" y="467.8">17</text>
<text x="660" y="463.3">Support roller width</text>
<text x="660" y="467.8">Pier top under the kiln axis</text>
<text x="736" y="463.3">1100</text>
<text x="736" y="467.8">-5056</text>
<text x="752" y="463.3">mm</text>
<text x="752" y="467.8">mm</text>
<text x="764" y="463.3">derived</text>
<text x="764" y="467.8">derived</text>
<text x="802" y="463.3">Schematic</text>
<text x="802" y="467.8">Schematic</text>
<text x="652" y="472.3">18</text>
<text x="660" y="472.3">Ground under the axis, inlet pier</text>
<text x="736" y="472.3">-9406</text>
<text x="752" y="472.3">mm</text>
<text x="764" y="472.3">derived</text>
<text x="802" y="472.3">Schematic</text>
<text x="652" y="476.8">19</text>
<text x="660" y="476.8">Ground under the axis, outlet pier</text>
<text x="736" y="476.8">-8471</text>
<text x="752" y="476.8">mm</text>
<text x="764" y="476.8">derived</text>
<text x="802" y="476.8">Schematic</text>
<text x="652" y="481.3">20</text>
<text x="652" y="485.8">21</text>
<text x="660" y="481.3">Drive gearbox D (2, inlet station)</text>
<text x="660" y="485.8">Main motor size (2, inlet station)</text>
<text x="736" y="481.3">1600</text>
<text x="736" y="485.8">1200</text>
<text x="752" y="481.3">mm</text>
<text x="752" y="485.8">mm</text>
<text x="764" y="481.3">schematic</text>
<text x="764" y="485.8">schematic</text>
<text x="802" y="481.3">Schematic</text>
<text x="802" y="485.8">Schematic</text>
<text x="652" y="490.3">22</text>
<text x="660" y="490.3">Hydraulic thrust roller D</text>
<text x="736" y="490.3">1400</text>
<text x="752" y="490.3">mm</text>
<text x="764" y="490.3">schematic</text>
<text x="802" y="490.3">Schematic</text>
<text x="652" y="494.8">23</text>
<text x="660" y="494.8">Inlet seal housing, radial</text>
<text x="736" y="494.8">650</text>
<text x="752" y="494.8">mm</text>
<text x="764" y="494.8">schematic</text>
<text x="802" y="494.8">Schematic</text>
<text x="652" y="499.3">24</text>
<text x="652" y="503.8">25</text>
<text x="660" y="499.3">Outlet seal housing, radial</text>
<text x="660" y="503.8">Shell cooling fans (ROTAX-2 image)</text>
<text x="736" y="499.3">900</text>
<text x="736" y="503.8">3</text>
<text x="752" y="499.3">mm</text>
<text x="752" y="503.8">-</text>
<text x="764" y="499.3">schematic</text>
<text x="764" y="503.8">FLS ratio</text>
<text x="802" y="499.3">Schematic</text>
<text x="802" y="503.8">Estimated</text>
<text x="652" y="508.3">26</text>
<text x="660" y="508.3">Cooling fan D</text>
<text x="736" y="508.3">1250</text>
<text x="752" y="508.3">mm</text>
<text x="764" y="508.3">schematic</text>
<text x="802" y="508.3">Schematic</text>
<text x="652" y="512.8">27</text>
<text x="660" y="512.8">Fan outlet to the surface it cools</text>
<text x="736" y="512.8">1000</text>
<text x="752" y="512.8">mm</text>
<text x="764" y="512.8">FLS ratio</text>
<text x="802" y="512.8">Estimated</text>
<text x="652" y="517.3">28</text>
<text x="652" y="521.8">29</text>
<text x="660" y="517.3">Walkway width</text>
<text x="660" y="521.8">Drive motor power, speed range</text>
<text x="736" y="517.3">2000</text>
<text x="736" y="521.8">-</text>
<text x="752" y="517.3">mm</text>
<text x="764" y="517.3">schematic</text>
<text x="764" y="521.8">no source</text>
<text x="802" y="517.3">Schematic</text>
<text x="802" y="521.8">Unknown</text>
<text x="652" y="526.3">30</text>
<text x="660" y="526.3">Seal blocks, wire ropes, cooling air</text>
<text x="736" y="526.3">-</text>
<text x="764" y="526.3">no source</text>
<text x="802" y="526.3">Unknown</text>
<text x="652" y="530.8">31</text>
<text x="660" y="530.8">Foundations, platforms, stairs, railings</text>
<text x="736" y="530.8">-</text>
<text x="764" y="530.8">no source</text>
<text x="802" y="530.8">Unknown</text>
<text x="652.5" y="542.1">Created by</text>
<text x="712.5" y="542.1">Approved by</text>
<text x="772.5" y="542.1">Document type</text>
<text x="652.5" y="551.1">Legal owner</text>
<text x="712.5" y="551.1">Technical reference</text>
<text x="772.5" y="551.1">Document status</text>
<text x="652.5" y="560.1">Title, supplementary title</text>
<text x="772.5" y="560.1">Identification number</text>
<text x="652.5" y="578.1">Scale</text>
<text x="712.5" y="578.1">Unit</text>
<text x="772.5" y="578.1">Projection</text>
</g>
<g font-size="2">
<text x="772" y="568.9">Rev.</text>
<text x="782" y="568.9">Date of issue</text>
<text x="807" y="568.9">Lang.</text>
<text x="817" y="568.9">Sheet</text>
</g>
</svg>
